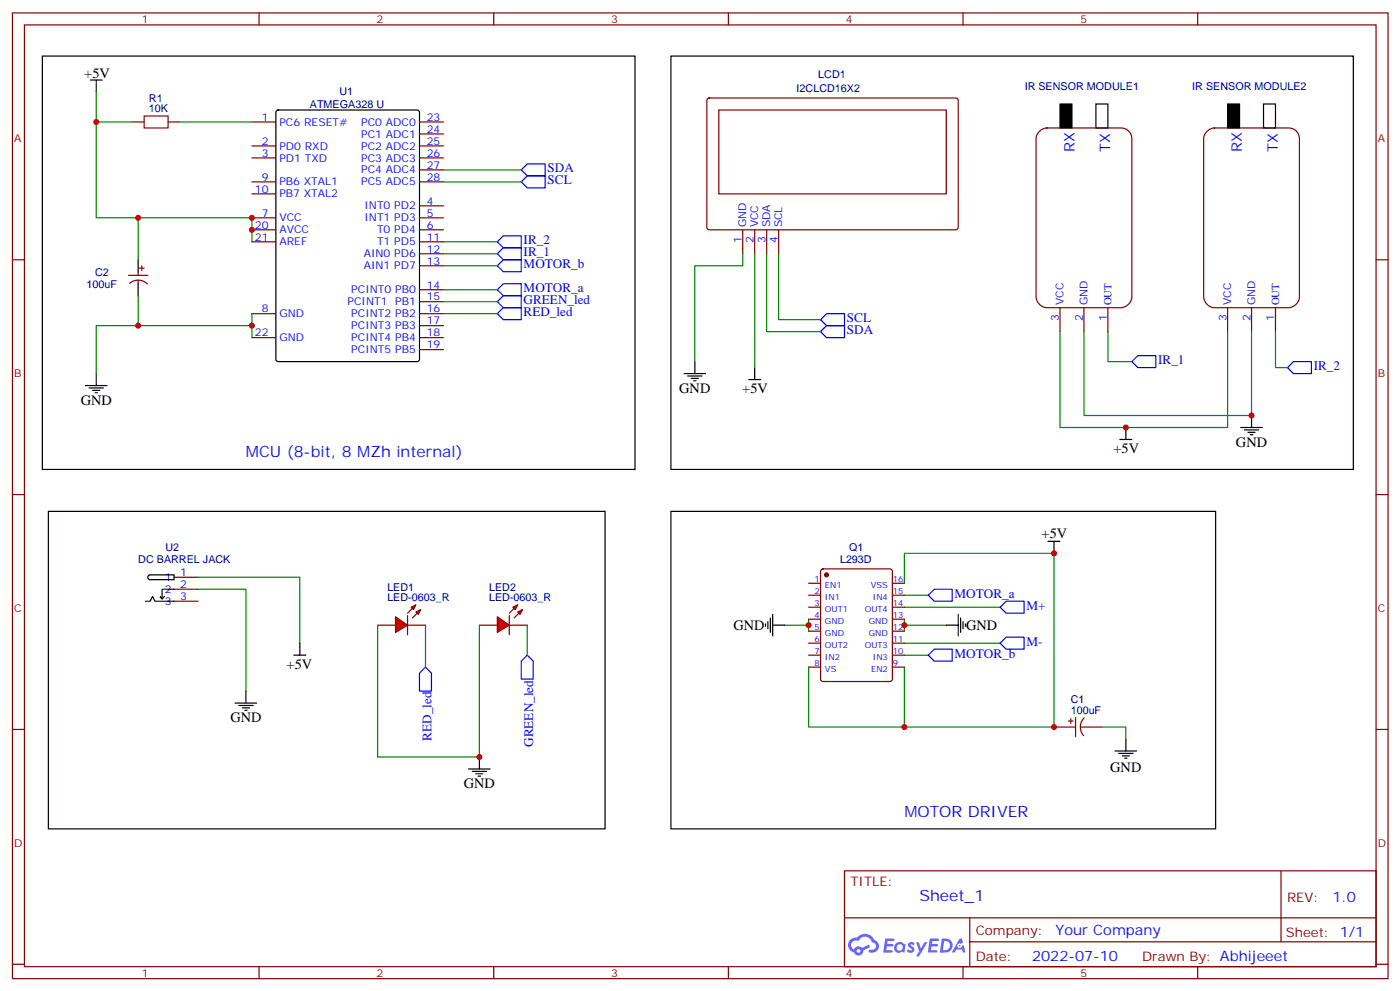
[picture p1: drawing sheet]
<svg xmlns="http://www.w3.org/2000/svg" width="413mm" height="292mm" viewBox="0 0 413 292" stroke-linecap="round" stroke-linejoin="round" font-family="sans-serif">
<g fill="none" stroke="#870000" stroke-width=".35">
<path d="M3.7 3.8h405.3v284.3h-405.3zM7.2 7.3h398.3v277.3h-398.3zM76.3 3.8v3.5M145.5 3.8v3.5M214.6 3.8v3.5M283.8 3.8v3.5M352.9 3.8v3.5M3.7 76.5h3.5M405.5 76.5h3.5M3.7 145.6h3.5M405.5 145.6h3.5M3.7 214.8h3.5"/>
<path d="M405.5 214.8h3.5M248.8 256.4h156.7v28.2h-156.7zM377.5 256.4v20.9M248.9 270.2h156.5M285.8 277.3h119.6M285.8 270.2v14.2M3.7 283.9h3.5M76.3 284.6v3.5M145.5 284.6v3.5M214.6 284.6v3.5M283.8 284.6v3.5M352.9 284.6v3.5"/>
<path d="M405.5 283.9h3.5"/>
</g>
<g fill="#5487ff">
<path d="M267.8 277.6a1.22 1.22 0 0 1 1.8 .2l-.4 .6a.47 .47 0 0 0-.4-.4 .47 .47 0 0 0-.5 .2l.2 .2a1.14 1.14 0 0 1 .8 1.8 1.14 1.14 0 0 1-2 0l-.2-.2 .5-.6 .7 .5a.29 .29 0 0 0 .4-.3 .29 .29 0 0 0-.3-.3 1.04 1.04 0 0 1-.6-1.7z"/>
<path d="M260.8 276.3h2.4l.3 .2-.1 .5-1.8 .1-.2 .8h1.6l.3 .4-.4 .4h-1.6l-.1 1.1h1.7l.2 .3-.2 .3-2.7 .1z"/>
<path d="M274 276.3h2.3l.4 .2-.2 .5-1.8 .1-.1 .8h1.5l.3 .4-.3 .4h-1.6l-.2 1.1h1.7l.2 .3-.2 .3-2.6 .1z"/>
<path d="M282.7 276.3h.7l.4 1.3-.6 .3a.69 .69 0 0 0-1.1 .3 .69 .69 0 0 0 .5 .9 .69 .69 0 0 0 .9-.6l.4-.2 .6 2.2h-.8l-.2-.9h-1.7l-.5 .9h-.9z"/>
<path d="M270 277.4h.7l.7 1.8 1.1-1.8h.8l-2.5 4.2h-.9l1-1.5z"/>
<path d="M277.5 276.3l-.6 4.2h1.4a2.11 2.11 0 0 0 2.4-2.1 2.11 2.11 0 0 0-2.5-2.1zM278.2 277.1a1.39 1.39 0 0 1 1.7 1.4 1.39 1.39 0 0 1-1.8 1.3h-.2z"/>
<path d="M263.8 277.9a1.54 1.54 0 0 0 0 2.2 1.54 1.54 0 0 0 2.1 .1l.6 .3 .3-2.3-.1-.3h-.5a1.49 1.49 0 0 0-2.4 0zM264.1 278.9a.95 .95 0 0 1 1.9 0 .95 .95 0 0 1-1.9 0z"/>
<path d="M250.6 276.7a2.18 2.18 0 0 0 1 3.7 1.44 1.44 0 0 0 1.7 .9 1.44 1.44 0 0 0 1.1-1.4l2-1.1-.4-.7-1.9 1a1.47 1.47 0 0 0-2.5 .4 1.39 1.39 0 0 1-.6-1.9 1.39 1.39 0 0 1 2-.5 2.12 2.12 0 0 1 2.1-1.3 2.12 2.12 0 0 1 1.9 1.7 1.14 1.14 0 0 1 1.1 1.4 1.14 1.14 0 0 1-1.6 .7 .43 .43 0 0 0-.6 .4 .43 .43 0 0 0 .4 .5 1.98 1.98 0 0 0 2.6-1.2 1.98 1.98 0 0 0-1.3-2.6 3.1 3.1 0 0 0-5.2-.6l-.9 .1zM252.4 280a.55 .55 0 0 1 1.1 0 .55 .55 0 0 1-1.1 0z"/>
<circle cx="282.8" cy="278.4" r=".26"/>
</g>
<g fill="none" stroke="#000" stroke-width=".35">
<path d="M12.5 16.5h174.6v121.7h-174.6zM197.7 16.5h201.1v121.7h-201.1zM26.6 23.6h3.5M28.4 23.6v3.5M81.5 32.6l.5-.2h40.9l.7 .4v73l-.4 .6-41.2 .1-.7-.5v-72.9zM40.7 76.5v3.5M40.7 83.5v3.6M25.2 113.5h6.3M26.2 114.2h4.3M27.3 114.9h2.1M28 115.6h.7M28.4 110v3.5"/>
<path d="M201.6 110h6.3M202.6 110.7h4.3M203.7 111.4h2.1M204.4 112.1h.7M204.8 106.5v3.5M220.6 111.8h3.6M222.4 108.2v3.6M14.3 150.6h164v93.5h-164zM197.7 150.6h160.5v93.5h-160.5zM308.8 159.4h3.5M310.6 159.4v3.5M42.8 177h1.4l.7-1.4 .7 1.4h5.7"/>
<path d="M43.7 169.5l.5-.2h7.1v1.4h-7.1l-.6-.5zM51.3 173.5h-3.5v2.8l-.7-.7 .7 .7 .7-.7M86.6 192.9h3.5M88.3 189.4v3.5M225.6 183.7v.7M226.3 183v2.1M227 182v4.2M227.7 184.1h3.5M227.7 180.9v6.4M278.8 184.1h3.6M282.4 180.9v6.4M283.1 182v4.2"/>
<path d="M283.8 183v2.1M284.5 183.7v.7M69.3 207h6.3M70.3 207.7h4.3M71.4 208.4h2.1M72.1 209.1h.7M72.5 203.5v3.5M331.8 217.6v3.5M328.6 221.1h6.3M329.6 221.8h4.3M330.7 222.5h2.1M331.4 223.2h.7"/>
</g>
<g fill="none" stroke="#870000" stroke-width=".35">
<path d="M38.9 35.9h3.6M49.5 35.9h3.6M74.2 35.9h7.1M123.6 35.9h7.1M123.6 39.4h7.1M208.5 29.1l.5-.2h72.9l.5 .7-.1 37.6-.6 .5-73-.1-.4-.6v-37.4zM211.8 32.4h67v24.7h-67zM74.2 43h7.1M74.2 46.5h7.1M74.2 53.6h7.1M74.2 57.1h7.1M123.6 43h7.1"/>
<path d="M123.6 46.5h7.1M123.6 53.6h7.1M123.6 50h7.1M41.1 79h1.4M41.8 78.2v1.5M74.2 64.1h7.1M74.2 67.7h7.1M74.2 71.2h7.1M123.6 60.6h7.1M123.6 64.1h7.1M123.6 67.7h7.1M123.6 71.2h7.1"/>
<path d="M123.6 74.7h7.1M123.6 78.2h7.1M218.9 67.7v7M222.4 67.7v7M225.9 67.7v7M229.4 67.7v7M37.9 81.1h5.6M38.2 83.4a3.8 3.8 0 0 1 5.2 .2M40.7 80v1.1M40.7 82.5v1M74.2 92.4h7.1M74.2 99.4h7.1"/>
<path d="M123.6 92.4h7.1M123.6 85.3h7.1M123.6 88.8h7.1M123.6 95.9h7.1M123.6 99.4h7.1M123.6 102.9h7.1M51.3 170h7M51.3 173.5h7M51.3 177h7M238.3 171.7h3.5M238.3 175.3h3.5M238.3 178.8h3.5"/>
<path d="M242 167.7l.5-.2h19.8l.6 .4 .1 32.1-.5 .6-20 .1-.7-.5v-32zM263 171.7h3.5M263 175.3h3.5M263 178.8h3.5M238.3 182.3h3.5M238.3 185.8h3.5M238.3 189.4h3.5M238.3 192.9h3.5M238.3 196.4h3.5M263 182.3h3.5M263 185.8h3.5M263 189.4h3.5"/>
<path d="M263 192.9h3.5M263 196.4h3.5M310.6 214.1h6.3M314.8 212.3h1.4M315.5 211.6v1.4M316.9 211.2v5.7M318.3 214.1h6.4M319.5 211.4a3.8 3.8 0 0 0-.2 5.2"/>
</g>
<path d="M42.5 34.1h7v3.6h-7z" fill="none" stroke="#a10000" stroke-width=".35"/>
<g fill="none" stroke="#008700" stroke-width=".35">
<path d="M28.4 27.1v8.8h10.5M28.4 35.9v28.2h12.3M53.1 35.9h21.1M130.7 50h22.9M130.7 53.6h22.9M74.2 71.2v-7.1h-33.5v12.4M130.7 78.2h15.8M130.7 74.7h15.8M130.7 71.2h15.8M218.9 74.7v3.5h-14.1v28.3M222.4 74.7v33.5M225.9 74.7v22.9h15.9"/>
<path d="M229.4 74.7v19.4h12.4M40.7 87.1v8.8h33.5M40.7 95.9h-12.3v14.1M74.2 92.4v7M130.7 88.8h15.8M130.7 92.4h15.8M130.7 85.3h15.8M58.3 173.5h14.2v30M58.3 170h30v19.4M266.5 171.7v-8.8h44.1v51.2h-72.3v-17.7M266.5 175.3h7M266.5 178.8h28.2"/>
<path d="M231.2 184.1h7.1M238.3 182.3v3.5M266.5 184.1h12.3M266.5 182.3v3.5M266.5 196.4v17.7M266.5 192.9h7M266.5 189.4h28.2M324.7 214.1h7.1v3.5"/>
</g>
<g fill="none" stroke="#00f" stroke-width=".35">
<path d="M153.6 53.6l1.8-1.8h5.3v3.5h-5.3zM153.6 50l1.8-1.7h5.3v3.5h-5.3zM146.5 78.2l1.8-1.7h5.3v3.5h-5.3zM146.5 74.7l1.8-1.7h5.3v3.5h-5.3zM146.5 71.2l1.8-1.8h5.3v3.6h-5.3zM146.5 88.8l1.8-1.7h5.3v3.5h-5.3zM146.5 85.3l1.8-1.8h5.3v3.6h-5.3zM148.3 90.6h5.3v3.5h-5.3l-1.8-1.7zM241.8 97.6l1.8-1.7h5.2v3.5h-5.2zM241.8 94.1l1.8-1.7h5.2v3.5h-5.2zM273.5 175.3l1.8-1.8h5.3v3.5h-5.3zM294.7 178.8l1.8-1.8h5.3v3.6h-5.3z"/>
<path d="M273.5 192.9l1.8-1.8h5.3v3.6h-5.3zM294.7 189.4l1.8-1.8h5.3v3.5h-5.3z"/>
</g>
<circle cx="243.6" cy="169.3" r=".53" fill="#870000" stroke="#870000" stroke-width=".35"/>
<path d="M306.1 38.9a3.4 3.4 0 0 1 2.4-1.2h21.8a3.2 3.2 0 0 1 3.2 3.2v46.5a3.4 3.4 0 0 1-3.2 3.2h-21.8a3.4 3.4 0 0 1-3.2-3.2v-46.5l.1-.8z" fill="#fff" stroke="#870000" stroke-width=".35"/>
<path d="M312.3 90.6v7M319.4 90.6v7M326.5 90.6v7" fill="none" stroke="#870000" stroke-width=".35"/>
<path d="M312.3 30.6h3.6v7.1h-3.6z" fill="#000" stroke="#000" stroke-width=".35"/>
<path d="M322.9 30.6h3.6v7.1h-3.6z" fill="none" stroke="#000" stroke-width=".35"/>
<path d="M355.5 38.9a3.4 3.4 0 0 1 2.4-1.2h21.8a3.2 3.2 0 0 1 3.2 3.2v46.5a3.4 3.4 0 0 1-3.2 3.2h-21.8a3.4 3.4 0 0 1-3.2-3.2v-46.5l.1-.8z" fill="#fff" stroke="#870000" stroke-width=".35"/>
<path d="M361.7 90.6v7M368.8 90.6v7M375.8 90.6v7" fill="none" stroke="#870000" stroke-width=".35"/>
<path d="M361.7 30.6h3.6v7.1h-3.6z" fill="#000" stroke="#000" stroke-width=".35"/>
<path d="M372.3 30.6h3.5v7.1h-3.5zM330 129.4h3.5M331.8 125.9v3.5M365.6 125.9h6.4M366.7 126.6h4.2M367.7 127.3h2.2M368.4 128h.7M368.8 122.3v3.6" fill="none" stroke="#000" stroke-width=".35"/>
<path d="M312.3 97.6v28.3h49.4v-28.3M319.4 97.6v24.7h49.4v-24.7M326.5 97.6v8.9h7M375.8 97.6v10.6h3.6" fill="none" stroke="#008700" stroke-width=".35"/>
<path d="M333.5 106.5l1.8-1.8h5.3v3.5h-5.3zM379.4 108.2l1.7-1.7h5.3v3.5h-5.3z" fill="none" stroke="#00f" stroke-width=".35"/>
<g fill="#f00" stroke="#870000" stroke-width=".35">
<path d="M116.6 181.6l3.5 2.5-3.5 2.1z"/>
<path d="M120.1 181.3v5.6z"/>
</g>
<g fill="#870000" stroke="#870000" stroke-width=".35">
<path d="M120.1 180.6l1.4-1.5z"/>
<path d="M121.5 182l1.4-1.4z"/>
</g>
<g fill="#f00" stroke="#870000" stroke-width=".35">
<path d="M121.1 178.8l1.5-.7-.8 1.4z"/>
<path d="M122.6 180.2l1.4-.7-.7 1.4z"/>
</g>
<path d="M111.3 184.1h5.3M120.1 184.1h5.3" fill="none" stroke="#870000" stroke-width=".35"/>
<g fill="#f00" stroke="#870000" stroke-width=".35">
<path d="M146.5 181.6l3.6 2.5-3.6 2.1z"/>
<path d="M150.1 181.3v5.6z"/>
</g>
<g fill="#870000" stroke="#870000" stroke-width=".35">
<path d="M151.5 179.1l-1.4 1.5z"/>
<path d="M151.5 182l1.4-1.4z"/>
</g>
<g fill="#f00" stroke="#870000" stroke-width=".35">
<path d="M151.1 178.8l1.4-.7-.7 1.4z"/>
<path d="M152.5 180.2l1.5-.7-.8 1.4z"/>
</g>
<path d="M141.3 184.1h5.2M150.1 184.1h5.3" fill="none" stroke="#870000" stroke-width=".35"/>
<path d="M125.4 196.4l1.7 1.8v5.3h-3.5v-5.3zM155.4 192.9l1.7 1.8v5.3h-3.5v-5.3z" fill="none" stroke="#00f" stroke-width=".35"/>
<path d="M111.3 184.1v38.8h30v-38.8M125.4 184.1v12.3M155.4 184.1v8.8" fill="none" stroke="#008700" stroke-width=".35"/>
<path d="M138.1 226.4h6.3M139.1 227.1h4.3M140.2 227.8h2.1M140.9 228.5h.7M141.3 222.9v3.5" fill="none" stroke="#000" stroke-width=".35"/>
<g fill="#c00">
<circle cx="74.2" cy="64.1" r=".88"/>
<circle cx="74.2" cy="67.7" r=".88"/>
<circle cx="74.2" cy="95.9" r=".88"/>
<circle cx="40.7" cy="64.1" r=".88"/>
<circle cx="40.7" cy="95.9" r=".88"/>
<circle cx="310.6" cy="214.1" r=".88"/>
<circle cx="266.5" cy="184.1" r=".88"/>
<circle cx="238.3" cy="184.1" r=".88"/>
<circle cx="310.6" cy="162.9" r=".88"/>
<circle cx="266.5" cy="214.1" r=".88"/>
<circle cx="28.4" cy="35.9" r=".88"/>
<circle cx="331.8" cy="125.9" r=".88"/>
<circle cx="368.8" cy="122.3" r=".88"/>
<circle cx="141.3" cy="222.9" r=".88"/>
</g>
<g font-size="4.6" fill="#00f">
<text x="72.5" y="134.7">MCU (8-bit, 8 MZh internal)</text>
<text x="266.5" y="240.5">MOTOR DRIVER</text>
<text x="270.9" y="265.4">Sheet_1</text>
</g>
<g font-size="4.2">
<text x="24.8" y="22.9">+5V</text>
<text x="23.8" y="119.2">GND</text>
<text x="200.2" y="115.6">GND</text>
<text x="218.7" y="115.8">+5V</text>
<text x="364.2" y="131.5">GND</text>
<text x="328.1" y="133.5">+5V</text>
<text x="306.9" y="158.3">+5V</text>
<text x="216.1" y="185.5">GND</text>
<text x="284.7" y="185.5">GND</text>
<text x="84.4" y="196.9">+5V</text>
<text x="67.9" y="212.7">GND</text>
<text x="327.2" y="227.2">GND</text>
<text x="136.7" y="232.1">GND</text>
</g>
<g font-size="4.2" fill="#00f">
<text x="316.6" y="44.7" transform="rotate(-90 316.6 44.7)">RX</text>
<text x="327.2" y="44.7" transform="rotate(-90 327.2 44.7)">TX</text>
<text x="366" y="44.7" transform="rotate(-90 366 44.7)">RX</text>
<text x="376.6" y="44.7" transform="rotate(-90 376.6 44.7)">TX</text>
<text x="392.6" y="265.7">1.0</text>
<text x="311" y="275.2">Your Company</text>
<text x="304.1" y="283">2022-07-10</text>
</g>
<g font-size="3.9" fill="#00f">
<text x="161.4" y="50.7">SDA</text>
<text x="161.4" y="54.3">SCL</text>
<text x="154.3" y="71.9">IR_2</text>
<text x="154.3" y="75.4">IR_1</text>
<text x="154.3" y="79">MOTOR_b</text>
<text x="154.3" y="89.5">GREEN_led</text>
<text x="154.3" y="86">MOTOR_a</text>
<text x="154.3" y="93.1">RED_led</text>
<text x="249.6" y="94.8">SCL</text>
<text x="249.6" y="98.4">SDA</text>
<text x="341.3" y="107.2">IR_1</text>
<text x="387.1" y="108.9">IR_2</text>
<text x="281.3" y="176.1">MOTOR_a</text>
<text x="302.5" y="179.6">M+</text>
<text x="302.5" y="190.2">M-</text>
<text x="281.3" y="193.7">MOTOR_b</text>
<text x="127.1" y="218.1" transform="rotate(-90 127.1 218.1)">RED_led</text>
<text x="157.1" y="219.9" transform="rotate(-90 157.1 219.9)">GREEN_led</text>
</g>
<g font-size="3.9" fill="#800">
<text x="250.6" y="261">TITLE:</text>
<text x="379.2" y="265.7">REV:</text>
<text x="287.5" y="275.2">Company:</text>
<text x="378.9" y="275.8">Sheet: 1/1</text>
<text x="287.5" y="282.9">Date:</text>
<text x="336.6" y="282.9">Drawn By: Abhijeeet</text>
</g>
<g font-size="3.2" fill="#800">
<text x="41.8" y="6.8">1</text>
<text x="110.9" y="6.8">2</text>
<text x="180.1" y="6.8">3</text>
<text x="249.2" y="6.8">4</text>
<text x="318.3" y="6.8">5</text>
<text x="4.2" y="41.9">A</text>
<text x="406" y="41.9">A</text>
<text x="4.2" y="111.1">B</text>
<text x="406" y="111.1">B</text>
<text x="4.2" y="180.2">C</text>
<text x="406" y="180.2">C</text>
<text x="4.2" y="249.3">D</text>
<text x="406" y="249.3">D</text>
<text x="41.8" y="287.6">1</text>
<text x="110.9" y="287.6">2</text>
<text x="180.1" y="287.6">3</text>
<text x="249.2" y="287.6">4</text>
<text x="318.3" y="287.6">5</text>
</g>
<g font-size="3.2" fill="#000080">
<text x="241.1" y="22.9">LCD1</text>
<text x="43.9" y="29.9">R1</text>
<text x="100" y="27.9">U1</text>
<text x="234.7" y="27.1">I2CLCD16X2</text>
<text x="301.9" y="26.5">IR SENSOR MODULE1</text>
<text x="351.3" y="26.5">IR SENSOR MODULE2</text>
<text x="43.9" y="33.1">10K</text>
<text x="91.3" y="31.8">ATMEGA328 U</text>
<text x="28" y="81.2">C2</text>
<text x="25.5" y="84.7">100uF</text>
<text x="40.7" y="165.8">DC BARREL JACK</text>
<text x="48.8" y="162.2">U2</text>
<text x="247.5" y="165.8">L293D</text>
<text x="250.2" y="162.3">Q1</text>
<text x="114.1" y="173.9">LED1</text>
<text x="144.1" y="173.9">LED2</text>
<text x="114.1" y="177">LED-0603_R</text>
<text x="144.1" y="177">LED-0603_R</text>
<text x="315.5" y="207.1">C1</text>
<text x="315.5" y="210.2">100uF</text>
</g>
<g font-size="3.2" fill="#00f">
<text x="77.1" y="35.6">1</text>
<text x="125.7" y="35.6">23</text>
<text x="82.3" y="37">PC6 RESET#</text>
<text x="106.4" y="37">PC0 ADC0</text>
<text x="106.4" y="40.5">PC1 ADC1</text>
<text x="125.7" y="39.1">24</text>
<text x="77.1" y="42.6">2</text>
<text x="77.1" y="46.1">3</text>
<text x="82.3" y="44">PD0 RXD</text>
<text x="82.3" y="47.6">PD1 TXD</text>
<text x="106.4" y="44">PC2 ADC2</text>
<text x="106.4" y="47.6">PC3 ADC3</text>
<text x="125.7" y="42.6">25</text>
<text x="125.7" y="46.1">26</text>
<text x="77.1" y="53.2">9</text>
<text x="106.4" y="51.1">PC4 ADC4</text>
<text x="125.7" y="49.7">27</text>
<text x="125.7" y="53.2">28</text>
<text x="75.1" y="56.7">10</text>
<text x="82.3" y="54.6">PB6 XTAL1</text>
<text x="82.3" y="58.1">PB7 XTAL2</text>
<text x="106.4" y="54.6">PC5 ADC5</text>
<text x="77.1" y="63.8">7</text>
<text x="82.3" y="65.2">VCC</text>
<text x="107.4" y="61.7">INT0 PD2</text>
<text x="107.4" y="65.2">INT1 PD3</text>
<text x="125.7" y="60.3">4</text>
<text x="125.7" y="63.8">5</text>
<text x="75.1" y="67.3">20</text>
<text x="75.1" y="70.8">21</text>
<text x="82.3" y="68.7">AVCC</text>
<text x="111.1" y="68.7">T0 PD4</text>
<text x="125.7" y="67.3">6</text>
<text x="125.7" y="70.8">11</text>
<text x="218.5" y="71.4" transform="rotate(-90 218.5 71.4)">1</text>
<text x="219.9" y="67" transform="rotate(-90 219.9 67)">GND</text>
<text x="222" y="71.4" transform="rotate(-90 222 71.4)">2</text>
<text x="223.4" y="67" transform="rotate(-90 223.4 67)">VCC</text>
<text x="225.6" y="71.4" transform="rotate(-90 225.6 71.4)">3</text>
<text x="227" y="67" transform="rotate(-90 227 67)">SDA</text>
<text x="229.1" y="71.4" transform="rotate(-90 229.1 71.4)">4</text>
<text x="230.5" y="67" transform="rotate(-90 230.5 67)">SCL</text>
<text x="82.3" y="72.2">AREF</text>
<text x="107.2" y="75.8">AIN0 PD6</text>
<text x="111.1" y="72.2">T1 PD5</text>
<text x="125.7" y="74.4">12</text>
<text x="125.7" y="77.9">13</text>
<text x="107.2" y="79.3">AIN1 PD7</text>
<text x="102.4" y="89.9">PCINT1</text>
<text x="103.5" y="86.4">PCINT0 PB0</text>
<text x="116.4" y="89.9">PB1</text>
<text x="125.7" y="84.9">14</text>
<text x="125.7" y="88.5">15</text>
<text x="313.4" y="89.9" transform="rotate(-90 313.4 89.9)">VCC</text>
<text x="320.5" y="89.9" transform="rotate(-90 320.5 89.9)">GND</text>
<text x="327.5" y="89.9" transform="rotate(-90 327.5 89.9)">OUT</text>
<text x="362.8" y="89.9" transform="rotate(-90 362.8 89.9)">VCC</text>
<text x="369.9" y="89.9" transform="rotate(-90 369.9 89.9)">GND</text>
<text x="376.9" y="89.9" transform="rotate(-90 376.9 89.9)">OUT</text>
<text x="77.1" y="92">8</text>
<text x="82.3" y="93.4">GND</text>
<text x="103.5" y="93.4">PCINT2 PB2</text>
<text x="125.7" y="92">16</text>
<text x="125.7" y="95.5">17</text>
<text x="312" y="94.4" transform="rotate(-90 312 94.4)">3</text>
<text x="319.1" y="94.4" transform="rotate(-90 319.1 94.4)">2</text>
<text x="326.1" y="94.4" transform="rotate(-90 326.1 94.4)">1</text>
<text x="361.4" y="94.4" transform="rotate(-90 361.4 94.4)">3</text>
<text x="368.4" y="94.4" transform="rotate(-90 368.4 94.4)">2</text>
<text x="375.5" y="94.4" transform="rotate(-90 375.5 94.4)">1</text>
<text x="75.1" y="99.1">22</text>
<text x="82.3" y="100.5">GND</text>
<text x="103.5" y="96.9">PCINT3 PB3</text>
<text x="103.5" y="100.5">PCINT4 PB4</text>
<text x="125.7" y="99.1">18</text>
<text x="103.5" y="104">PCINT5 PB5</text>
<text x="125.7" y="102.6">19</text>
<text x="48.6" y="171">1</text>
<text x="53.1" y="169.6">1</text>
<text x="53.1" y="173.1">2</text>
<text x="48.6" y="174.6">2</text>
<text x="48.6" y="178.1">3</text>
<text x="53.1" y="176.7">3</text>
</g>
<g font-size="2.5" fill="#00f">
<text x="240" y="171.4">1</text>
<text x="243.1" y="173.1">EN1</text>
<text x="256.6" y="173.1">VSS</text>
<text x="263.1" y="171.4">16</text>
<text x="240" y="174.9">2</text>
<text x="240" y="178.4">3</text>
<text x="243.1" y="176.7">IN1</text>
<text x="257.2" y="176.7">IN4</text>
<text x="263.1" y="178.4">14</text>
<text x="263.1" y="174.9">15</text>
<text x="240" y="182">4</text>
<text x="240" y="185.5">5</text>
<text x="243.1" y="180.2">OUT1</text>
<text x="243.1" y="183.7">GND</text>
<text x="254.8" y="180.2">OUT4</text>
<text x="256" y="183.7">GND</text>
<text x="263.1" y="185.5">12</text>
<text x="263.1" y="182">13</text>
<text x="240" y="189">6</text>
<text x="243.1" y="187.3">GND</text>
<text x="243.1" y="190.8">OUT2</text>
<text x="254.8" y="190.8">OUT3</text>
<text x="256" y="187.3">GND</text>
<text x="263.1" y="189">11</text>
<text x="240" y="192.5">7</text>
<text x="240" y="196.1">8</text>
<text x="243.1" y="194.3">IN2</text>
<text x="243.1" y="197.8">VS</text>
<text x="256.7" y="197.8">EN2</text>
<text x="257.2" y="194.3">IN3</text>
<text x="263.1" y="196.1">9</text>
<text x="263.1" y="192.5">10</text>
</g>
</svg>
